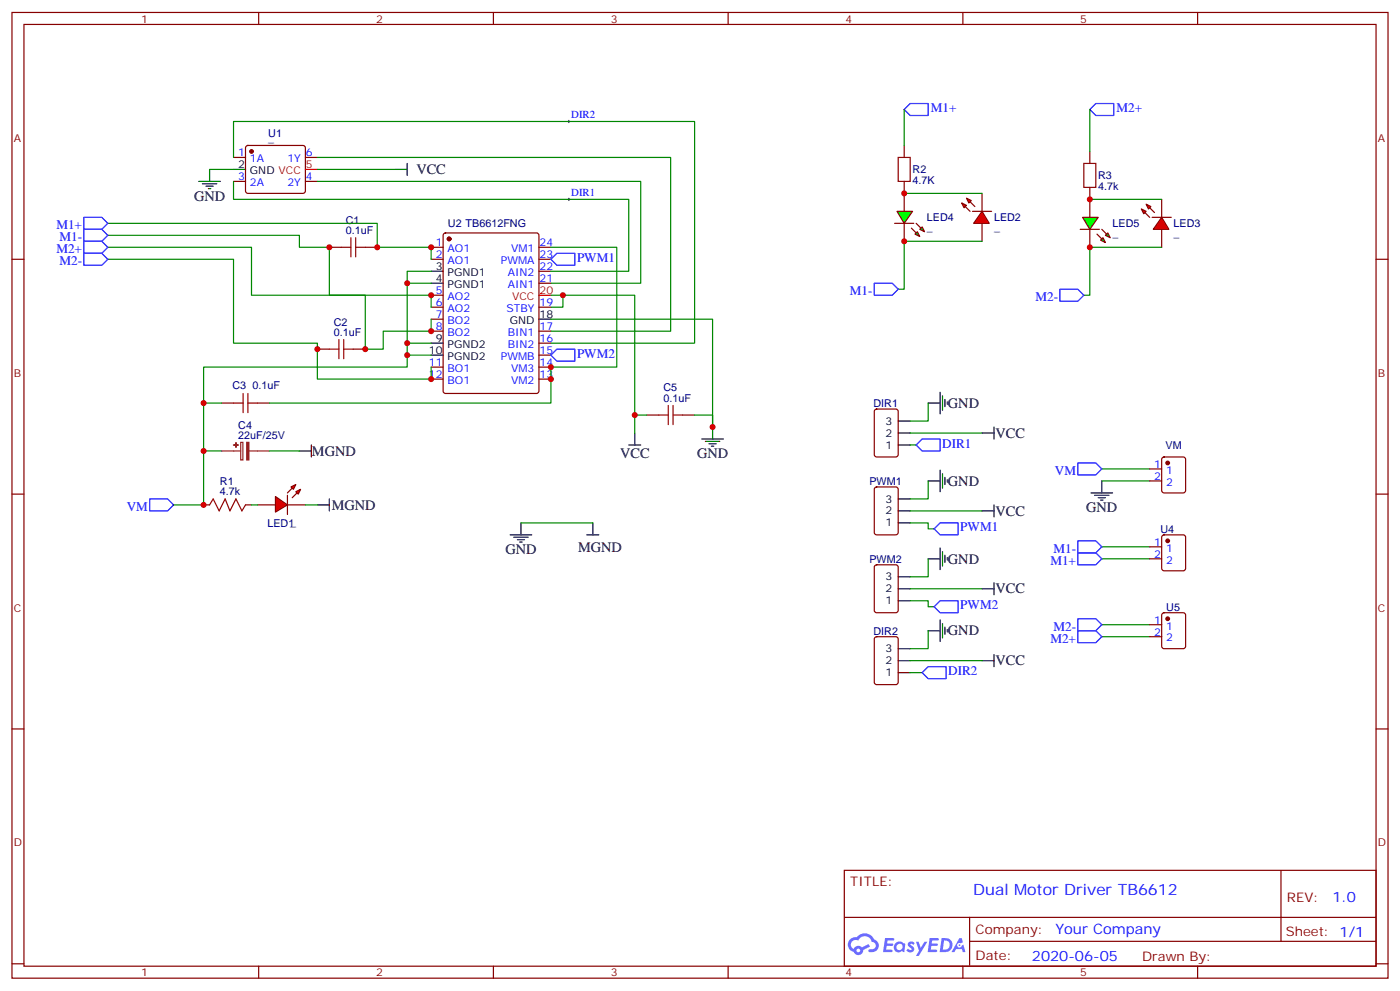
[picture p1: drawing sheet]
<svg xmlns="http://www.w3.org/2000/svg" width="412mm" height="292mm" viewBox="0 0 412 292" stroke-linecap="round" stroke-linejoin="round" font-family="sans-serif">
<g fill="none" stroke="#870000" stroke-width=".35">
<path d="M3.5 3.7h405.4v284.3h-405.4zM7.1 7.2h398.2v277.3h-398.2zM76.2 3.7v3.5M145.3 3.7v3.5M214.5 3.7v3.5M283.6 3.7v3.5M352.8 3.7v3.5M3.5 76.3h3.6M405.3 76.3h3.6M3.5 145.5h3.6M405.3 145.5h3.6M3.5 214.6h3.6"/>
<path d="M405.3 214.6h3.6M248.7 256.3h156.6v28.2h-156.6zM377.3 256.3v20.9M248.7 270.1h156.5M285.6 277.2h119.6M285.6 270.1v14.1M3.5 283.8h3.6M76.2 284.5v3.5M145.3 284.5v3.5M214.5 284.5v3.5M283.6 284.5v3.5M352.8 284.5v3.5"/>
<path d="M405.3 283.8h3.6"/>
</g>
<g fill="#5487ff">
<path d="M267.7 277.4a1.22 1.22 0 0 1 1.7 .3l-.4 .6a.47 .47 0 0 0-.3-.4 .47 .47 0 0 0-.5 .2l.1 .2a1.14 1.14 0 0 1 .8 1.7 1.14 1.14 0 0 1-1.9 0l-.2-.2 .5-.5 .7 .4a.29 .29 0 0 0 .3-.2 .29 .29 0 0 0-.2-.4 1.04 1.04 0 0 1-.6-1.7z"/>
<path d="M260.7 276.2h2.4l.3 .2-.2 .5h-1.8l-.1 .9h1.5l.3 .3-.3 .4h-1.6l-.2 1.1 1.7 .1 .2 .3-.2 .3h-2.6z"/>
<path d="M273.8 276.2h2.4l.3 .2-.1 .5h-1.8l-.2 .9h1.6l.3 .3-.4 .4h-1.6l-.1 1.1 1.7 .1 .2 .3-.2 .3h-2.6z"/>
<path d="M282.6 276.2h.7l.3 1.2-.6 .4a.69 .69 0 0 0-1 .2 .69 .69 0 0 0 .4 1 .69 .69 0 0 0 .9-.6l.5-.3 .6 2.2h-.8l-.2-.9h-1.8l-.5 .9h-.8z"/>
<path d="M269.8 277.3h.8l.6 1.8 1.1-1.8h.9l-2.6 4.2h-.8l.9-1.6z"/>
<path d="M277.4 276.2l-.6 4.1h1.3a2.11 2.11 0 0 0 2.5-2.1 2.11 2.11 0 0 0-2.5-2zM278.1 276.9a1.39 1.39 0 0 1 1.7 1.4 1.39 1.39 0 0 1-1.8 1.3h-.3z"/>
<path d="M263.7 277.8a1.54 1.54 0 0 0-.1 2.2 1.54 1.54 0 0 0 2.2 .1l.6 .2 .3-2.3-.2-.2h-.4a1.49 1.49 0 0 0-2.4 0zM264 278.8a.94 .94 0 0 1 1.8 0 .94 .94 0 0 1-1.8 0z"/>
<path d="M250.4 276.6a2.18 2.18 0 0 0 1.1 3.7 1.44 1.44 0 0 0 1.6 .9 1.44 1.44 0 0 0 1.2-1.5l2-1-.5-.7-1.9 .9a1.47 1.47 0 0 0-2.4 .5 1.39 1.39 0 0 1-.7-2 1.39 1.39 0 0 1 2-.4 2.12 2.12 0 0 1 2.2-1.3 2.12 2.12 0 0 1 1.9 1.6 1.14 1.14 0 0 1 1.1 1.5 1.14 1.14 0 0 1-1.7 .7 .43 .43 0 0 0-.5 .4 .43 .43 0 0 0 .4 .4 1.98 1.98 0 0 0 2.5-1.2 1.98 1.98 0 0 0-1.2-2.5 3.1 3.1 0 0 0-5.3-.7l-.9 .1zM252.3 279.9a.55 .55 0 0 1 1.1 0 .55 .55 0 0 1-1.1 0z"/>
<circle cx="282.6" cy="278.3" r=".26"/>
</g>
<g fill="none" stroke="#870000" stroke-width=".35">
<path d="M68.8 46.4h3.5M68.8 53.4h3.5M72.6 43l.4-.2h16.3l.5 .2 .2 .5v12.7l-.3 .5-.4 .2h-16.3l-.5-.2-.2-.5v-12.7zM90 46.4h3.5M90 53.4h3.5M97 72.8h3.5M107.6 72.8h3.5M127 72.8h3.5M127 76.3h3.5M130.8 68.8l.4-.2h26.8l.7 .4v46.1l-.4 .7-27.1 .1-.6-.5-.1-46.1zM158.7 72.8h3.6M158.7 76.3h3.6"/>
<path d="M158.7 79.9h3.6M127 86.9h3.5M127 90.5h3.5M127 94h3.5M127 97.5h3.5M158.7 90.5h3.6M158.7 97.5h3.6M158.7 83.4h3.6M65.3 118.7h3.5M75.8 118.7h3.6M93.5 102.8h3.5M104.1 102.8h3.5"/>
<path d="M127 108.1h3.5M127 111.6h3.5M158.7 108.1h3.6M158.7 111.6h3.6M158.7 104.6h3.6M158.7 101h3.6"/>
</g>
<g fill="#870000" stroke="#870000" stroke-width=".35">
<circle cx="74.1" cy="44.6" r=".53"/>
<circle cx="132.3" cy="70.3" r=".53"/>
</g>
<path d="M68.8 49.9h3.5M127 79.9h3.5M127 83.4h3.5M158.7 94h3.6M127 101h3.5M127 104.6h3.5" fill="none" stroke="#000" stroke-width=".35"/>
<path d="M90 49.9h3.5M158.7 86.9h3.6" fill="none" stroke="#f00" stroke-width=".35"/>
<path d="M100.5 72.8h2.9M103.4 70v5.6M104.8 72.8h2.8M104.8 70v5.6M99.8 100v5.6M101.2 100v5.6M68.8 118.7h2.8M71.6 115.9v5.6M73 118.7h2.8M73 115.9v5.6M97 102.8h2.8M101.2 102.8h2.9" fill="none" stroke="#a10000" stroke-width=".35"/>
<g fill="#f00" stroke="#870000" stroke-width=".35">
<path d="M81.1 146.2l3.6 2.5-3.6 2.1z"/>
<path d="M84.7 145.8v5.7z"/>
</g>
<g fill="#870000" stroke="#870000" stroke-width=".35">
<path d="M84.7 145.1l1.4-1.4z"/>
<path d="M87.5 145.1l-1.4 1.4z"/>
</g>
<g fill="#f00" stroke="#870000" stroke-width=".35">
<path d="M85.7 143.4l1.4-.7-.7 1.4z"/>
<path d="M87.1 144.8l1.4-.7-.7 1.4z"/>
</g>
<path d="M266.3 42.8v3.6M266.3 53.4v3.5M321 44.6v3.5M321 55.2v3.5M190.5 122.2h3.5M201.1 122.2h3.5M60 148.7h1.7M72.3 148.7h1.8M75.8 148.7h5.3M84.7 148.7h5.3" fill="none" stroke="#870000" stroke-width=".35"/>
<path d="M264.6 46.4h3.5v7h-3.5zM319.3 48.1h3.5v7.1h-3.5zM196.8 119.4v5.6M198.3 119.4v5.6M194 122.2h2.8M198.3 122.2h2.8M61.7 148.7l1.1-1.8 1.8 3.5 1.7-3.5 1.4 3.5 1.8-3.5 1.8 3.5 1-1.7" fill="none" stroke="#a10000" stroke-width=".35"/>
<g fill="none" stroke="#008700" stroke-width=".35">
<path d="M61.7 49.9h7.1M68.8 53.4v5.3h116.4v21.2h-22.9M68.8 46.4v-10.6h135.8v65.2h-42.3M93.5 53.4h95.2v30h-26.4M93.5 46.4h104.1v51.1h-35.3M93.5 49.9h22.9M31.7 69.3h56.5v3.5h8.8v14.1h30v3.6M31.7 72.8h42.4v14.1h33.5v15.9h5.3v-5.3h14.1v-3.5M31.7 76.3h37.1v24.7h24.7v10.6h33.5v-3.5M31.7 65.8h79.4v7h15.9v3.5M127 79.9h-7.1v3.5h7.1M162.3 72.8h19.4v35.3h-19.4v10.6h-82.9"/>
<path d="M119.9 83.4v17.6M127 101h-7.1v3.6h7.1"/>
</g>
<path d="M58.6 53.4h6.3M59.6 54.1h4.3M60.7 54.8h2.1M61.4 55.5h.7M61.7 49.9v3.5M116.4 49.9h3.5M119.9 48.1v3.5M185.2 131h3.5M187 127.5v3.5" fill="none" stroke="#000" stroke-width=".35"/>
<g fill="#f00" stroke="#870000" stroke-width=".35">
<path d="M289.3 62.2l2.1 3.6h-4.6z"/>
<path d="M286.5 62.2h5.6z"/>
</g>
<g fill="#870000" stroke="#870000" stroke-width=".35">
<path d="M284.3 60.8l1.5 1.4z"/>
<path d="M285.8 59.4l1.4 1.4z"/>
</g>
<g fill="#f00" stroke="#870000" stroke-width=".35">
<path d="M283.3 59.8l1.4 .7-.7 .7z"/>
<path d="M284.7 58.3l1.4 .8-.7 .7z"/>
</g>
<path d="M289.3 56.9v5.3M289.3 65.8v5.2" fill="none" stroke="#870000" stroke-width=".35"/>
<g fill="#f00" stroke="#870000" stroke-width=".35">
<path d="M342.2 64l2.1 3.5h-4.6z"/>
<path d="M339.4 64h5.6z"/>
</g>
<g fill="#870000" stroke="#870000" stroke-width=".35">
<path d="M337.3 62.6l1.4 1.4z"/>
<path d="M338.7 61.2l1.4 1.4z"/>
</g>
<g fill="#f00" stroke="#870000" stroke-width=".35">
<path d="M336.2 61.5l1.4 .7-.7 .7z"/>
<path d="M337.6 60.1l1.4 .7-.7 .7z"/>
</g>
<path d="M266.3 56.9v5.3M342.2 58.7v5.3M266.3 65.8v5.2M342.2 67.5v5.3" fill="none" stroke="#870000" stroke-width=".35"/>
<g fill="#0f0" stroke="#870000" stroke-width=".35">
<path d="M269.5 68.9l.7-.7 .7 1.4z"/>
<path d="M270.9 67.5l.7-.7 .7 1.4z"/>
</g>
<g fill="#870000" stroke="#870000" stroke-width=".35">
<path d="M268.5 67.2l1.4 1.4z"/>
<path d="M269.9 65.8l1.4 1.4z"/>
</g>
<path d="M263.5 65.8h5.7z" fill="#f00" stroke="#870000" stroke-width=".35"/>
<path d="M264.2 62.2h4.6l-2.5 3.6z" fill="#0f0" stroke="#870000" stroke-width=".35"/>
<path d="M321 58.7v5.3M321 67.5v5.3" fill="none" stroke="#870000" stroke-width=".35"/>
<g fill="#0f0" stroke="#870000" stroke-width=".35">
<path d="M324.2 70.7l.7-.7 .7 1.4z"/>
<path d="M326.3 68.6l.7 1.4-1.4-.7z"/>
</g>
<g fill="#870000" stroke="#870000" stroke-width=".35">
<path d="M323.1 68.9l1.5 1.4z"/>
<path d="M324.6 67.5l1.4 1.4z"/>
</g>
<path d="M318.2 67.5h5.6z" fill="#f00" stroke="#870000" stroke-width=".35"/>
<path d="M318.9 64h4.6l-2.5 3.5z" fill="#0f0" stroke="#870000" stroke-width=".35"/>
<g fill="none" stroke="#008700" stroke-width=".35">
<path d="M266.3 32.2v10.6M321 32.2v12.4M266.3 56.9h23M321 58.7h21.2M289.3 71h-23v14.2h-1.7M342.2 72.8h-21.2v14.1h-1.7M162.3 86.9h24.7v35.3h3.5M162.3 94h47.6v31.7v-3.5h-5.3M165.8 86.9v3.6h-3.5M60 118.7v14.1h5.3M119.9 104.6v3.5h-59.9v10.6h5.3M273.4 118.7v5.3h-5.3"/>
<path d="M60 132.8v15.9h-8.8M79.4 132.8h8.8M187 122.2v5.3M268.1 127.5h21.2M268.1 131h1.8M324.6 138.1h14.1M74.1 148.7h1.7M90 148.7h3.5M153.5 154h21.1M268.1 154h5.3v1.7h1.8M268.1 150.4h21.2M273.4 141.6v5.3h-5.3"/>
<path d="M324.6 141.6h14.1M268.1 176.9h5.3v1.7h1.8M268.1 173.4h21.2M273.4 164.5v5.3h-5.3M324.6 161h14.1M324.6 164.5h14.1M268.1 198h3.5M268.1 194.5h21.2M273.4 185.7v5.3h-5.3M324.6 183.9h14.1M324.6 187.5h14.1"/>
</g>
<g fill="none" stroke="#00f" stroke-width=".35">
<path d="M266.3 32.2l1.8-1.7h5.3v3.5h-5.3zM321 32.2l1.8-1.7h5.3v3.5h-5.3zM24.7 64h5.3l1.7 1.8-1.7 1.7h-5.3zM24.7 67.5h5.3l1.7 1.8-1.7 1.7h-5.3zM24.7 71h5.3l1.7 1.8-1.7 1.8h-5.3zM24.7 74.6h5.3l1.7 1.7-1.7 1.8h-5.3zM162.3 76.3l1.7-1.7h5.3v3.5h-5.3zM257.5 83.4h5.3l1.8 1.8-1.8 1.7h-5.3zM312.2 85.2h5.3l1.8 1.7-1.8 1.8h-5.3zM162.3 104.6l1.7-1.8h5.3v3.5h-5.3zM271.6 129.3h5.3v3.5h-5.3l-1.7-1.8zM317.5 136.3h5.3l1.8 1.8-1.8 1.7h-5.3z"/>
<path d="M44.1 146.9h5.3l1.8 1.8-1.8 1.7h-5.3zM275.2 155.7l1.7-1.7h5.3v3.5h-5.3zM317.5 159.2h5.3l1.8 1.8-1.8 1.8h-5.3zM275.2 178.6l1.7-1.7h5.3v3.5h-5.3zM317.5 162.8h5.3l1.8 1.7-1.8 1.8h-5.3zM271.6 198l1.8-1.7h5.3v3.5h-5.3zM317.5 182.2h5.3l1.8 1.7-1.8 1.8h-5.3zM317.5 185.7h5.3l1.8 1.8-1.8 1.7h-5.3z"/>
</g>
<g fill="none" stroke="#000" stroke-width=".35">
<path d="M273.4 118.7h3.5M276.9 115.5v6.3M277.6 116.6v4.2M278.3 117.6v2.1M279 118.3v.7M88.2 132.8h3.5M91.7 131v3.5M206.7 129.3h6.4M207.8 130h4.2M208.8 130.7h2.2M209.5 131.4h.8M209.9 125.7v3.6"/>
<path d="M264.6 127.5h3.5M264.6 124h3.5M264.6 131h3.5M276.9 138.4v6.4M277.6 139.5v4.2M289.3 127.5h3.5M292.8 125.7v3.6M93.5 148.7h3.5M97 146.9v3.5M150.3 157.5h6.3M151.3 158.2h4.3M152.4 158.9h2.1"/>
<path d="M153.1 159.6h.7M153.5 154v3.5M172.9 157.5h3.5M174.6 154v3.5M264.6 150.4h3.5M264.6 146.9h3.5M264.6 154h3.5M273.4 141.6h3.5M278.3 140.5v2.2M279 141.3v.7M289.3 150.4h3.5M292.8 148.7v3.5"/>
<path d="M321.4 145.1h6.3M322.4 145.8h4.3M323.5 146.5h2.1M324.2 147.2h.7M324.6 141.6v3.5M264.6 173.4h3.5M264.6 169.8h3.5M264.6 176.9h3.5M273.4 164.5h3.5M276.9 161.4v6.3M277.6 162.4v4.3M278.3 163.5v2.1"/>
<path d="M279 164.2v.7M289.3 173.4h3.5M292.8 171.6v3.5M264.6 194.5h3.5M264.6 191h3.5M264.6 198h3.5M273.4 185.7h3.5M276.9 182.5v6.4M277.6 183.6v4.2M278.3 184.6v2.2M279 185.3v.8M289.3 194.5h3.5"/>
<path d="M292.8 192.8v3.5"/>
</g>
<path d="M65.3 132.8h5.6M70.9 130.2h.6v5.2h-.6zM73.4 132.8h6" fill="none" stroke="#8c2424" stroke-width=".35"/>
<g fill="#8c2424" stroke="#8c2424" stroke-width=".35">
<path d="M72.7 130.2h.6v5.2h-.6z"/>
<path d="M69.5 130.3v1.4z"/>
<path d="M68.8 131l1.4 .1z"/>
</g>
<g fill="none" stroke="#870000" stroke-width=".35">
<path d="M257.8 120.6l.4-.2h5.7l.6 .5 .1 12.9-.5 .7h-5.9l-.6-.4-.1-13zM338.7 138.1h3.5M342.4 134.8l.5-.3h5.6l.7 .5v9.4l-.4 .7h-5.9l-.7-.4v-9.4zM257.8 143.6l.4-.2h5.7l.6 .4 .1 13-.5 .6-5.9 .1-.6-.5-.1-12.9zM338.7 141.6h3.5M342.4 157.7l.5-.2h5.6l.7 .4v9.5l-.4 .6-5.9 .1-.7-.5v-9.4zM257.8 166.5l.4-.2h5.7l.6 .4 .1 13-.5 .7h-5.9l-.6-.5-.1-12.9zM338.7 161h3.5M338.7 164.5h3.5M257.8 187.7l.4-.2h5.7l.6 .4 .1 13-.5 .6-5.9 .1-.6-.5-.1-12.9zM338.7 183.9h3.5M338.7 187.5h3.5"/>
<path d="M342.4 180.6l.5-.2h5.6l.7 .4v9.5l-.4 .6-5.9 .1-.7-.5v-9.4z"/>
</g>
<g fill="#870000" stroke="#870000" stroke-width=".35">
<circle cx="344" cy="136.3" r=".53"/>
<circle cx="344" cy="159.2" r=".53"/>
<circle cx="344" cy="182.2" r=".53"/>
</g>
<path d="M167.2 35.8h.7M167.6 35.4v.7M167.2 58.7h.7M167.6 58.3v.8" fill="none" stroke="#000" stroke-width=".29"/>
<g fill="#c00">
<circle cx="60" cy="148.7" r=".88"/>
<circle cx="209.9" cy="125.7" r=".88"/>
<circle cx="187" cy="122.2" r=".88"/>
<circle cx="93.5" cy="102.8" r=".88"/>
<circle cx="107.6" cy="102.8" r=".88"/>
<circle cx="127" cy="97.5" r=".88"/>
<circle cx="127" cy="111.6" r=".88"/>
<circle cx="162.3" cy="108.1" r=".88"/>
<circle cx="127" cy="86.9" r=".88"/>
<circle cx="162.3" cy="111.6" r=".88"/>
<circle cx="119.9" cy="101" r=".88"/>
<circle cx="119.9" cy="83.4" r=".88"/>
<circle cx="321" cy="72.8" r=".88"/>
<circle cx="266.3" cy="71" r=".88"/>
<circle cx="266.3" cy="56.9" r=".88"/>
<circle cx="321" cy="58.7" r=".88"/>
<circle cx="127" cy="72.8" r=".88"/>
<circle cx="111.1" cy="72.8" r=".88"/>
<circle cx="97" cy="72.8" r=".88"/>
<circle cx="165.8" cy="86.9" r=".88"/>
<circle cx="119.9" cy="104.6" r=".88"/>
<circle cx="60" cy="118.7" r=".88"/>
<circle cx="60" cy="132.8" r=".88"/>
</g>
<text font-size="4.6" fill="#00f" x="286.7" y="263.5">Dual Motor Driver TB6612</text>
<g font-size="4.2">
<text x="122.6" y="51.3">VCC</text>
<text x="57.1" y="59.1">GND</text>
<text x="279.2" y="120.1">GND</text>
<text x="293.2" y="128.9">VCC</text>
<text x="91.9" y="134.2">MGND</text>
<text x="182.7" y="134.9">VCC</text>
<text x="205.3" y="134.9">GND</text>
<text x="279.2" y="143">GND</text>
<text x="97.7" y="150.1">MGND</text>
<text x="293.2" y="151.8">VCC</text>
<text x="320" y="150.8">GND</text>
<text x="148.9" y="163.1">GND</text>
<text x="170.3" y="162.4">MGND</text>
<text x="279.2" y="165.9">GND</text>
<text x="293.2" y="174.7">VCC</text>
<text x="279.2" y="187.1">GND</text>
<text x="293.2" y="195.9">VCC</text>
</g>
<g font-size="4.2" fill="#00f">
<text x="392.5" y="265.5">1.0</text>
<text x="310.9" y="275.1">Your Company</text>
<text x="304" y="282.9">2020-06-05</text>
</g>
<g font-size="3.9" fill="#00f">
<text x="274.2" y="33">M1+</text>
<text x="328.9" y="33">M2+</text>
<text x="16.6" y="67.5">M1+</text>
<text x="17.5" y="71">M1-</text>
<text x="16.6" y="74.6">M2+</text>
<text x="170" y="77.1">PWM1</text>
<text x="17.5" y="78.1">M2-</text>
<text x="250.3" y="86.9">M1-</text>
<text x="305" y="88.7">M2-</text>
<text x="170" y="105.3">PWM2</text>
<text x="277.6" y="131.8">DIR1</text>
<text x="310.7" y="139.8">VM</text>
<text x="37.3" y="150.4">VM</text>
<text x="282.9" y="156.5">PWM1</text>
<text x="309.4" y="166.3">M1+</text>
<text x="310.3" y="162.8">M1-</text>
<text x="282.9" y="179.4">PWM2</text>
<text x="310.3" y="185.7">M2-</text>
<text x="309.4" y="189.2">M2+</text>
<text x="279.3" y="198.8">DIR2</text>
</g>
<g font-size="3.9" fill="#800">
<text x="250.5" y="260.8">TITLE:</text>
<text x="379.1" y="265.5">REV:</text>
<text x="287.4" y="275">Company:</text>
<text x="378.7" y="275.7">Sheet: 1/1</text>
<text x="287.4" y="282.7">Date:</text>
<text x="336.4" y="282.8">Drawn By:</text>
</g>
<g font-size="3.2" fill="#800">
<text x="41.6" y="6.7">1</text>
<text x="110.8" y="6.7">2</text>
<text x="179.9" y="6.7">3</text>
<text x="249.1" y="6.7">4</text>
<text x="318.2" y="6.7">5</text>
<text x="4.1" y="41.8">A</text>
<text x="405.9" y="41.8">A</text>
<text x="4.1" y="110.9">B</text>
<text x="405.9" y="110.9">B</text>
<text x="4.1" y="180.1">C</text>
<text x="405.9" y="180.1">C</text>
<text x="4.1" y="249.2">D</text>
<text x="405.9" y="249.2">D</text>
<text x="41.6" y="287.5">1</text>
<text x="110.8" y="287.5">2</text>
<text x="179.9" y="287.5">3</text>
<text x="249.1" y="287.5">4</text>
<text x="318.2" y="287.5">5</text>
</g>
<g font-size="3.2" fill="#00f">
<text x="168.3" y="34.9">DIR2</text>
<text x="70.1" y="46">1</text>
<text x="73.6" y="47.8">1A</text>
<text x="84.7" y="47.8">1Y</text>
<text x="90.1" y="46">6</text>
<text x="70.1" y="53.1">3</text>
<text x="90.1" y="53.1">4</text>
<text x="73.6" y="54.8">2A</text>
<text x="84.7" y="54.8">2Y</text>
<text x="168.3" y="57.8">DIR1</text>
<text x="128.3" y="72.5">1</text>
<text x="128.3" y="76">2</text>
<text x="131.8" y="74.2">AO1</text>
<text x="131.8" y="77.8">AO1</text>
<text x="147.6" y="77.8">PWMA</text>
<text x="150.6" y="74.2">VM1</text>
<text x="158.9" y="76">23</text>
<text x="158.9" y="72.5">24</text>
<text x="149.6" y="81.3">AIN2</text>
<text x="158.9" y="83">21</text>
<text x="158.9" y="79.5">22</text>
<text x="128.3" y="86.6">5</text>
<text x="131.8" y="88.3">AO2</text>
<text x="149.6" y="84.8">AIN1</text>
<text x="128.3" y="90.1">6</text>
<text x="128.3" y="93.6">7</text>
<text x="131.8" y="91.9">AO2</text>
<text x="131.8" y="95.4">BO2</text>
<text x="149.2" y="91.9">STBY</text>
<text x="158.9" y="90.1">19</text>
<text x="128.3" y="97.2">8</text>
<text x="131.8" y="98.9">BO2</text>
<text x="149.5" y="98.9">BIN1</text>
<text x="158.9" y="100.7">16</text>
<text x="158.9" y="97.2">17</text>
<text x="126.3" y="107.7">11</text>
<text x="147.5" y="106">PWMB</text>
<text x="149.5" y="102.4">BIN2</text>
<text x="158.9" y="107.7">14</text>
<text x="158.9" y="104.2">15</text>
<text x="126.3" y="111.3">12</text>
<text x="131.8" y="109.5">BO1</text>
<text x="131.8" y="113">BO1</text>
<text x="150.6" y="113">VM2</text>
<text x="150.6" y="109.5">VM3</text>
<text x="158.9" y="111.3">13</text>
<text x="340" y="137.7">1</text>
<text x="340" y="141.3">2</text>
<text x="343.5" y="139.5">1</text>
<text x="343.5" y="143">2</text>
<text x="340" y="160.7">1</text>
<text x="340" y="164.2">2</text>
<text x="343.5" y="162.4">1</text>
<text x="343.5" y="165.9">2</text>
<text x="340" y="183.6">1</text>
<text x="343.5" y="185.3">1</text>
<text x="340" y="187.1">2</text>
<text x="343.5" y="188.9">2</text>
</g>
<g font-size="3.2" fill="#000080">
<text x="79" y="41.7">_</text>
<text x="79" y="40.4">U1</text>
<text x="268.8" y="51">R2</text>
<text x="323.5" y="52.8">R3</text>
<text x="268.8" y="54.2">4.7K</text>
<text x="323.5" y="56">4.7k</text>
<text x="101.8" y="65.9">C1</text>
<text x="273" y="65.2">LED4</text>
<text x="292.8" y="65.2">LED2</text>
<text x="101.8" y="68.9">0.1uF</text>
<text x="132" y="66.9">U2 TB6612FNG</text>
<text x="273" y="68.1">_</text>
<text x="292.8" y="68.1">_</text>
<text x="327.7" y="69.9">_</text>
<text x="327.7" y="66.9">LED5</text>
<text x="345.7" y="69.9">_</text>
<text x="345.7" y="66.9">LED3</text>
<text x="98.3" y="95.9">C2</text>
<text x="98.3" y="98.9">0.1uF</text>
<text x="68.5" y="114.5">C3</text>
<text x="74.4" y="114.5">0.1uF</text>
<text x="195.4" y="118.3">0.1uF</text>
<text x="195.4" y="115.1">C5</text>
<text x="257.3" y="119.8">DIR1</text>
<text x="70.2" y="129.2">22uF/25V</text>
<text x="70.2" y="126.2">C4</text>
<text x="343.3" y="132.2">VM</text>
<text x="64.8" y="142.8">R1</text>
<text x="256.1" y="142.7">PWM1</text>
<text x="64.8" y="145.8">4.7k</text>
<text x="78.8" y="155.1">LED1_</text>
<text x="341.9" y="156.9">U4</text>
<text x="256.1" y="165.7">PWM2</text>
<text x="343.6" y="179.8">U5</text>
<text x="257.3" y="186.8">DIR2</text>
</g>
<g font-size="3.2">
<text x="70.1" y="49.5">2</text>
<text x="73.6" y="51.3">GND VCC</text>
<text x="128.3" y="79.5">3</text>
<text x="128.3" y="83">4</text>
<text x="131.8" y="81.3">PGND1</text>
<text x="131.8" y="84.8">PGND1</text>
<text x="150.2" y="95.4">GND</text>
<text x="158.9" y="93.6">18</text>
<text x="128.3" y="100.7">9</text>
<text x="126.3" y="104.2">10</text>
<text x="131.8" y="102.4">PGND2</text>
<text x="131.8" y="106">PGND2</text>
<text x="260.8" y="125">3</text>
<text x="260.8" y="128.6">2</text>
<text x="260.8" y="132.1">1</text>
<text x="260.8" y="148">3</text>
<text x="260.8" y="155">1</text>
<text x="260.8" y="151.5">2</text>
<text x="260.8" y="170.9">3</text>
<text x="260.8" y="177.9">1</text>
<text x="260.8" y="174.4">2</text>
<text x="260.8" y="192.1">3</text>
<text x="260.8" y="195.6">2</text>
<text x="260.8" y="199.1">1</text>
</g>
<g font-size="3.2" fill="#f00">
<text x="90.1" y="49.5">5</text>
<text x="150.8" y="88.3">VCC</text>
<text x="158.9" y="86.6">20</text>
</g>
</svg>
